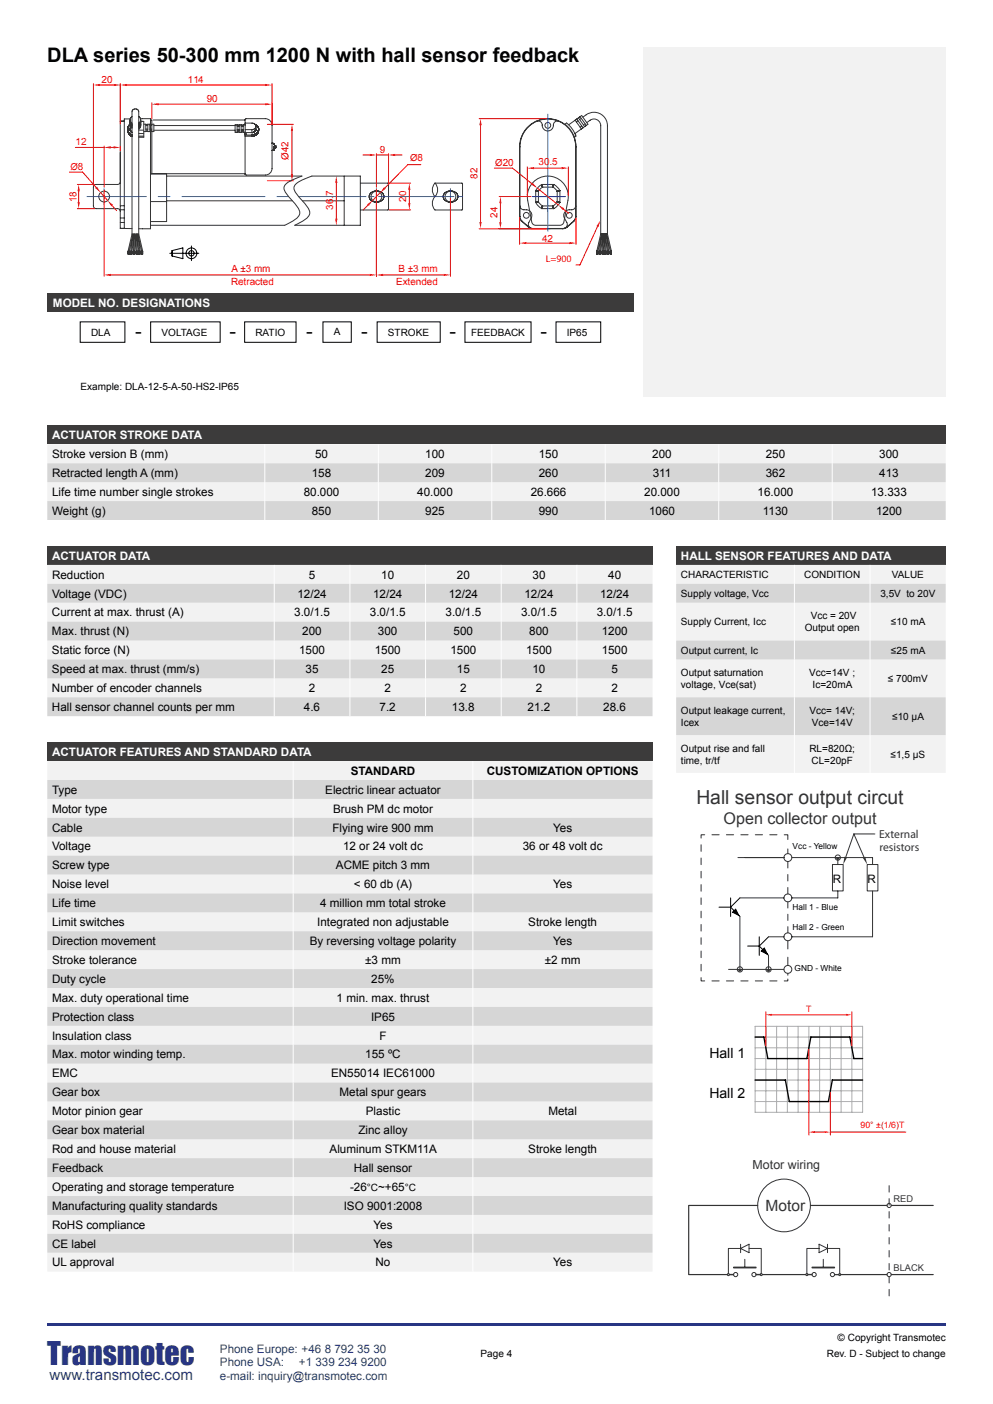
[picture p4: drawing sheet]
<svg xmlns="http://www.w3.org/2000/svg" width="210mm" height="297mm" viewBox="0 0 210 297" stroke-linecap="round" stroke-linejoin="round" font-family="sans-serif">
<path d="M10 280h190v.5h-190z" fill="#283583"/>
<path d="M136 10h64v74h-64z" fill="#f2f2f2"/>
<path d="M10 62h124v4h-124z" fill="#3c3b3b"/>
<path d="M17 68.1h9.4v4.3h-9.4zM31.9 68.1h14.7v4.3h-14.7zM51.7 68.1h10.9v4.3h-10.9zM68.3 68.1h6v4.3h-6zM79.8 68.1h13.3v4.3h-13.3zM98.3 68.1h14v4.3h-14zM117.6 68.1h9.4v4.3h-9.4z" fill="none" stroke="#000" stroke-width=".21"/>
<path d="M143 115.5h57v4h-57z" fill="#3c3b3b"/>
<path d="M143 119.5h25v4h-25zM168 119.5h16v4h-16zM184 119.5h16v4h-16zM143 127.5h25v8h-25zM168 127.5h16v8h-16zM184 127.5h16v8h-16zM143 139.5h25v8h-25zM168 139.5h16v8h-16zM184 139.5h16v8h-16zM143 155.5h25v8h-25zM168 155.5h16v8h-16zM184 155.5h16v8h-16z" fill="#f2f2f2"/>
<path d="M143 123.5h25v4h-25zM168 123.5h16v4h-16zM184 123.5h16v4h-16zM143 135.5h25v4h-25zM168 135.5h16v4h-16zM184 135.5h16v4h-16zM143 147.5h25v8h-25zM168 147.5h16v8h-16zM184 147.5h16v8h-16z" fill="#d6d6d6"/>
<path d="M168 119.5v44M184 119.5v44" fill="none" stroke="#fff" stroke-width=".21"/>
<path d="M10 115.5h128v4h-128z" fill="#3c3b3b"/>
<path d="M10 119.5h48v4h-48zM58 119.5h16v4h-16zM74 119.5h16v4h-16zM90 119.5h16v4h-16zM106 119.5h16v4h-16zM122 119.5h16v4h-16zM10 127.5h48v4h-48zM58 127.5h16v4h-16zM74 127.5h16v4h-16zM90 127.5h16v4h-16zM106 127.5h16v4h-16zM122 127.5h16v4h-16zM10 135.5h48v4h-48zM58 135.5h16v4h-16zM74 135.5h16v4h-16zM90 135.5h16v4h-16zM106 135.5h16v4h-16zM122 135.5h16v4h-16zM10 143.5h48v4h-48zM58 143.5h16v4h-16zM74 143.5h16v4h-16zM90 143.5h16v4h-16zM106 143.5h16v4h-16zM122 143.5h16v4h-16z" fill="#f2f2f2"/>
<path d="M10 123.5h48v4h-48zM58 123.5h16v4h-16zM74 123.5h16v4h-16zM90 123.5h16v4h-16zM106 123.5h16v4h-16zM122 123.5h16v4h-16zM10 131.5h48v4h-48zM58 131.5h16v4h-16zM74 131.5h16v4h-16zM90 131.5h16v4h-16zM106 131.5h16v4h-16zM122 131.5h16v4h-16zM10 139.5h48v4h-48zM58 139.5h16v4h-16zM74 139.5h16v4h-16zM90 139.5h16v4h-16zM106 139.5h16v4h-16zM122 139.5h16v4h-16zM10 147.5h48v4h-48zM58 147.5h16v4h-16zM74 147.5h16v4h-16zM90 147.5h16v4h-16zM106 147.5h16v4h-16zM122 147.5h16v4h-16z" fill="#d6d6d6"/>
<path d="M58 119.5v32M74 119.5v32M90 119.5v32M106 119.5v32M122 119.5v32" fill="none" stroke="#fff" stroke-width=".21"/>
<path d="M10 90h190v4h-190z" fill="#3c3b3b"/>
<path d="M10 94h46v4h-46zM56 94h24v4h-24zM80 94h24v4h-24zM104 94h24v4h-24zM128 94h24v4h-24zM152 94h24v4h-24zM176 94h24v4h-24zM10 102h46v4h-46zM56 102h24v4h-24zM80 102h24v4h-24zM104 102h24v4h-24zM128 102h24v4h-24zM152 102h24v4h-24zM176 102h24v4h-24z" fill="#f2f2f2"/>
<path d="M10 98h46v4h-46zM56 98h24v4h-24zM80 98h24v4h-24zM104 98h24v4h-24zM128 98h24v4h-24zM152 98h24v4h-24zM176 98h24v4h-24zM10 106h46v4h-46zM56 106h24v4h-24zM80 106h24v4h-24zM104 106h24v4h-24zM128 106h24v4h-24zM152 106h24v4h-24zM176 106h24v4h-24z" fill="#d6d6d6"/>
<path d="M56 94v16M80 94v16M104 94v16M128 94v16M152 94v16M176 94v16" fill="none" stroke="#fff" stroke-width=".21"/>
<path d="M10 157h128v4h-128z" fill="#3c3b3b"/>
<path d="M10 161h52v4h-52zM62 161h38v4h-38zM100 161h38v4h-38zM10 169h52v4h-52zM62 169h38v4h-38zM100 169h38v4h-38zM10 177h52v4h-52zM62 177h38v4h-38zM100 177h38v4h-38zM10 185h52v4h-52zM62 185h38v4h-38zM100 185h38v4h-38zM10 193h52v4h-52zM62 193h38v4h-38zM100 193h38v4h-38zM10 201h52v4h-52zM62 201h38v4h-38zM100 201h38v4h-38zM10 209h52v4h-52zM62 209h38v4h-38zM100 209h38v4h-38zM10 217h52v4h-52zM62 217h38v4h-38zM100 217h38v4h-38zM10 225h52v4h-52zM62 225h38v4h-38zM100 225h38v4h-38zM10 233h52v4h-52zM62 233h38v4h-38zM100 233h38v4h-38zM10 241h52v4h-52zM62 241h38v4h-38zM100 241h38v4h-38zM10 249h52v4h-52zM62 249h38v4h-38zM100 249h38v4h-38zM10 257h52v4h-52zM62 257h38v4h-38zM100 257h38v4h-38zM10 265h52v4h-52zM62 265h38v4h-38zM100 265h38v4h-38z" fill="#f2f2f2"/>
<path d="M10 165h52v4h-52zM62 165h38v4h-38zM100 165h38v4h-38zM10 173h52v4h-52zM62 173h38v4h-38zM100 173h38v4h-38zM10 181h52v4h-52zM62 181h38v4h-38zM100 181h38v4h-38zM10 189h52v4h-52zM62 189h38v4h-38zM100 189h38v4h-38zM10 197h52v4h-52zM62 197h38v4h-38zM100 197h38v4h-38zM10 205h52v4h-52zM62 205h38v4h-38zM100 205h38v4h-38zM10 213h52v4h-52zM62 213h38v4h-38zM100 213h38v4h-38zM10 221h52v4h-52zM62 221h38v4h-38zM100 221h38v4h-38zM10 229h52v4h-52zM62 229h38v4h-38zM100 229h38v4h-38zM10 237h52v4h-52zM62 237h38v4h-38zM100 237h38v4h-38zM10 245h52v4h-52zM62 245h38v4h-38zM100 245h38v4h-38zM10 253h52v4h-52zM62 253h38v4h-38zM100 253h38v4h-38zM10 261h52v4h-52zM62 261h38v4h-38zM100 261h38v4h-38z" fill="#d6d6d6"/>
<path d="M62 161v108M100 161v108" fill="none" stroke="#fff" stroke-width=".21"/>
<g fill="none" stroke="#adadad" stroke-width=".21">
<path d="M159.7 217.1h22.7v18.2h-22.7zM159.7 219.4h22.7M162 217.1v18.2M164.2 217.1v18.2M166.5 217.1v18.2M168.8 217.1v18.2M171.1 217.1v18.2M173.3 217.1v18.2M175.6 217.1v18.2M177.9 217.1v18.2M180.2 217.1v18.2M159.7 233h22.7"/>
<path d="M159.7 230.7h22.7M159.7 228.5h22.7M159.7 226.2h22.7M159.7 223.9h22.7M159.7 221.7h22.7"/>
</g>
<path d="M159.7 219.4h1.8l.9 4.5h8.2l.9-4.5h8.2l.9 4.5h1.8M159.7 228.5h6.4l.8 4.5h8.3l.8-4.5h6.4" fill="none" stroke="#000" stroke-width=".28"/>
<path d="M162 214v7.3M163.2 214.7h15.7M180.2 214v7.3" fill="none" stroke="#f00" stroke-width=".21"/>
<g fill="#f00">
<path d="M162 214.7l1.2-.2v.4z"/>
<path d="M178.9 214.5l1.3 .2-1.3 .2z"/>
</g>
<path d="M171.1 222v18.1M172.3 239.5h2M175.6 231.1v9M175.6 239.5h16" fill="none" stroke="#f00" stroke-width=".21"/>
<g fill="#f00">
<path d="M171.1 239.5l1.2-.2v.4z"/>
<path d="M174.3 239.3l1.3 .2-1.3 .2z"/>
</g>
<circle cx="165.8" cy="255" r="5.6" fill="none" stroke="#333" stroke-width=".21"/>
<path d="M161 269.4v.2h.2zM160.8 269.6h.2v-.2zM154 269.4v.2h.3zM153.8 269.6h.2v-.2zM161 269.6h.2zM160.8 269.6h.2zM154 269.6h.3zM153.8 269.6h.2z" fill="#d6d6d6"/>
<g fill="none" stroke="#333" stroke-width=".21">
<path d="M154.3 269.6h.8M155.1 268h4.8v.2h-4.8zM156.6 263.2v1.8M156.6 264.1l1.8-.9v1.8zM156.6 264.1h-2.6v5.3M157.5 266.4v1.6M158.4 264.1h2.6v5.3M159.9 269.6h.9"/>
<circle cx="154" cy="269.6" r=".22"/>
<circle cx="155.6" cy="269.6" r=".45"/>
<circle cx="159.5" cy="269.6" r=".45"/>
<circle cx="161" cy="269.6" r=".22"/>
</g>
<path d="M160.2 255h-14.6v14.6h8.2M171.4 255h16.2M188.5 255h8.9M176.5 269.6h11.1M188.5 269.6h8.9" fill="none" stroke="#333" stroke-width=".25"/>
<path d="M154.3 269.6h.8M159.9 269.6h.9" fill="none" stroke="#333" stroke-width=".29"/>
<path d="M155.1 268.1h4.8" fill="none" stroke="#d6d6d6" stroke-width=".21"/>
<path d="M177.6 269.4v.2h.2zM177.4 269.6h.2v-.2zM170.6 269.4v.2h.3zM170.6 269.4l-.2 .2h.2zM177.6 269.6h.2zM177.4 269.6h.2zM170.6 269.6h.3zM170.4 269.6h.2z" fill="#d6d6d6"/>
<path d="M176.5 269.6h.9" fill="none" stroke="#adadad" stroke-width=".21"/>
<g fill="none" stroke="#333" stroke-width=".21">
<path d="M25.4 38.5v.2l-.5 .3h-4.6l-.3 .1-.2 .5v4l.2 .5h4.9l.5 .3v.3M25.4 25.7h.9M26.3 25.6h-.9v22.7h.9M27 27.3v.2M27 27.5l.1 .4M27 27.3v.3M27 27.2h.1M27 27.6v.2M27 27.1v.7M27 27.1h.1M27 27.7v.1M27 27v.3"/>
<path d="M27 27.5v.1M27 27.5h.1M27 27h.1M27 27.8h.1M27 27.6l.1 .2M27 27.6h.1M27 27.6l.1 .1M27 27.8l.2 .5M27 27v.1M27 26.9v.1M27 26.9h.1M27.1 26.9l-.1 .2"/>
<path d="M27.1 26.9h.1M27.1 26.9v-.1l-.1 .1M27.1 27.7h.1M27.1 27.7v.1M27.1 26.9l-.1 .3M27.1 28l.1 .2M27.1 28h.1M27.1 26.8h.1M27.1 27.7l.1 .2M27.1 28v.1M27.1 27.8h.1M27.1 27.8l.1 .1"/>
<path d="M27.1 27.8l.1 .2M27.1 28.1h.1M27.2 27.9l.1 .2M27.2 28.1l.1 .2M27.2 27.9h.1M27.2 28.1h.1M27.2 26.7h.1M27.2 28.1v.1M27.2 28.2v.1M27.2 28.2l.1 .1M27.2 28.2h.1M27.2 27.9v.1"/>
<path d="M27.2 26.6h.1M27.2 28h.1M27.2 26.6v.1M27.2 28l.1 .1M27.2 28l.2 .2M27.2 28.3h.1M27.2 28.3l.4 .4M27.3 26.6h.1M27.3 28h.1M27.3 28.3h.1M27.3 26.6h-.1M27.3 28.3v.1"/>
<path d="M27.3 26.6l-.2 .2 .1-.1M27.3 28.1h.1M27.3 28.4h.1M27.3 26.5l-.1 .2M27.3 26.5h.1M27.3 28.4l.2 .1M27.3 28.4l.2 .2M27.3 28.1l.3 .3M27.3 28.2l.1 .1M27.3 28.2l.2 .2M27.3 26.5l.2-.1-.3 .2M27.4 26.5h.1"/>
<path d="M27.4 26.4l-.1 .1M27.4 26.4h.1M27.4 28.3l.2 .1M27.5 28.5h.1M27.5 27.3l.1 .3M27.5 25.4l.1 .6 .3 .3M27.5 25.9l.1 .6 .3 .3M27.5 26.4v1M27.5 26.4l.1 .3 .3 .4M27.5 25.9l.1 .3 .3 .4M27.5 25.4l.1 .4 .3 .3M27.5 28.6h.1"/>
<path d="M27.5 27.3h.1M27.5 27.3v.2M27.5 28.3h.1M27.5 27.4v.1M27.5 25.7v.2M27.5 26.2v.2M27.5 27.5l.1 .1M27.5 28.6l.4 .2M27.5 25.1l-1.2 .1v23.1M27.5 27.5h.1M27.5 25.1v.3M27.6 27.6h.1"/>
<path d="M27.6 28.6l.1 .1M27.6 27.6v.1M27.6 28.4h.1M27.6 27.7h.1M27.6 28.6l.3 .3M27.6 27.7l.1 .1M27.6 27.7l.2 .3M27.6 28.4l.2 .1M27.6 28.4l.1 .1M27.6 27.7l.1 .2M27.6 28.7l.3 .1M27.6 28.4l.3 .2"/>
<path d="M27.7 28.7h.1M27.7 28.7l.2 .2M27.7 28.5l.2 .1M27.7 27.8l.2 .2M27.7 27.8h.1M27.7 27.8l.1 .2M27.7 27.9h.1M27.8 28.5h.1M27.8 28.5l.1 .1M27.8 28.5v.1M27.8 27.9l.1 .1M27.8 27.9v.1"/>
<path d="M27.8 28.6h.1M27.8 28.8h.1M27.8 28h.1M27.9 28.6h.1M27.9 28h.1M27.9 24.6l-.4 .5M29.3 28.8h1.1M29.3 28.3h1.1M29.3 27.5h1.1M29.3 24.6l.3 .3 .2 .5M29.4 26.3h-.1M29.4 26.6h-.1"/>
<path d="M29.4 26.8h-.1M29.4 27.1h-.1M29.7 25.1h2.1v23.3h-2.5M29.7 26.3l-.3 .5M29.7 26.2v.6l-.4 .5M29.7 25.7l.1 .2M29.8 25.7h.6v3.3h-1.1M29.8 25.4l-.2 .4-.3 .3M29.8 25.4l-.1 .6-.3 .3M29.8 25.9v.2a.93 .93 0 0 1-.4 1M29.8 25.9l-.4 .7M30.4 26.3h.4v1.2h.5v-1.2h.4v1.2h.4"/>
<path d="M30.8 27.3h.5M30.8 26.6h.5M30.8 26.3h.5M31.7 27.3h.4M31.7 26.6h.4M31.7 26.3h.4M31.8 25.4h.3v11.3M32.1 27.8h-1.7M32.1 26.3h.4v1.5h-.4M32.4 25.4h19.4M32.5 27.6h17.2M32.5 26.6h17.2"/>
<path d="M35.2 37.2h28.7M35.2 36.7v10.2h-3.4M50.1 26.4v1.3h.5v-1.3M50.1 27.4h.5M50.1 26.7h.5M51 26.4v1.3h.4v-1.3M51 27.4h.4M51 26.7h.4M51.8 26.4v-1.1l.2-.2h4.1a1.42 1.42 0 0 1 1.4 1.4v9.1a1.42 1.42 0 0 1-1.4 1.4h-4l-.3-.1v-8.5M51.8 36.7l-20 .1M51.8 28.4h.1M51.9 28.4h-.1"/>
<path d="M51.9 26.4h-2.2v1.6h2.2M51.9 27.4h1.4M53.3 28h.1M53.3 27.4v.6M53.3 28.6v.2M53.3 28.6h.1M53.4 28h.1M53.4 28.8h.1M53.4 28h-1.5M53.5 28.6h-.2M53.5 28.6h.1M53.5 28.6h-1.6"/>
<path d="M53.5 28h-.1M53.5 28h-.2M53.5 28h.1M53.5 28.8h-.2M53.6 28.8h-.1M53.6 28.5h.1M53.6 28.5l-.2 .1M53.6 28.5l-.3 .1M53.6 28h-.2M53.6 28l.1-.1-.2 .1M53.6 28.8h-.2M53.7 28.8h.1"/>
<path d="M53.7 27.9l-.2 .1M53.7 28.5h-.1M53.7 28.8h-.1M53.7 28.5l-.2 .1M53.8 28.7h-.1M53.8 28.5h.1M53.8 28.5h-.3M53.8 27.9l-.2 .1M53.8 28.7h.1M53.8 28.5h-.1M53.8 28.7l-.1 .1M53.8 28.7l-.5 .1"/>
<path d="M53.9 28.4h.1M53.9 27.8l-.5 .2M53.9 27.8h.1M53.9 28.7h-.1M53.9 28.4l-.2 .1M54 27.7h.1M54 28.6l-.2 .1M54 28.6h.1M54 28.6l-.1 .1M54 26.4l.2 .1M54 27.6l-.1 .2M54 27.6l-.2 .3 .1-.1"/>
<path d="M54 26.4l.3 .2M54.1 26.5l-.7-.4-1.5-.1v2.8h1.5M54.1 26.5v.2M54.1 27.6l-.1 .1M54.1 28.6h-.1M54.1 27.5l-.2 .3M54.1 28.3l-.1 .1M54.1 28.3l-.2 .1M54.1 27.4v.2M54.1 28.3h.1M54.1 27.3l-.1 .3zM54.1 26.7v.8"/>
<path d="M54.1 26.7v.1a.79 .79 0 0 1-.8 .6M54.2 28.5l-.2 .1M54.2 28.5h.1M54.2 28.5l-.3 .2M54.2 28.3h.1M54.2 26.5h.1M54.2 26.5l.3 .3M54.2 28.5h-.1M54.2 28.2l-.1 .1M54.2 28.2l-.4 .3M54.2 26.5l.1 .1M54.3 28.2l-.2 .1"/>
<path d="M54.3 26.5h.1M54.3 28.2h.1M54.3 28.2h-.1M54.3 26.5l.1 .2M54.3 26.6h.1M54.3 28.4h.1M54.3 28.4l-.1 .1M54.3 26.6l.2 .2M54.3 28.1h.1M54.4 28.3l-.3 .2M54.4 26.7h.1M54.4 28.3l-.1 .1"/>
<path d="M54.5 26.7h.1M54.5 28.2h.1M54.5 28.2h-.1M54.5 28.2l-.1 .1M54.5 26.7l.1 .2M54.5 27.9l-.3 .3M54.5 27.9v.1M54.5 27.9l-.2 .2M54.5 26.8l.2 .3M54.5 27.9l-.4 .4M54.5 26.8h.1M54.5 26.8l.1 .2"/>
<path d="M54.5 26.8l.1 .1M54.6 26.9l.1 .2M54.6 28.1l-.1 .1M54.6 28.1h.1M54.6 28l-.1 .1M54.6 28h.1M54.6 27.9v.1M54.6 27h.1M54.6 27.9l-.2 .4M54.6 27l.1 .1M54.6 27.6h.1M54.6 27.9h.1"/>
<path d="M54.6 27.6l-.3 .5M54.6 27l.1 .7M54.7 27.1h.1M54.7 27.6h-.1M54.7 27.6l-.2 .3M54.7 27.5l-.1 .2M54.7 27.1v.2M54.7 27.8h.1M54.7 27.5h.1M54.7 27.1v.1M54.7 27.7h.1M54.7 27.2h.1"/>
<path d="M54.7 27.2v.1M54.7 27.7l-.1 .2M54.7 27.7l-.2 .4M54.7 27.4l-.1 .2M54.7 27.6v.1M54.7 27.3v.2M57.5 30.3h.2M57.5 30.3h.1M57.6 30.3h.1M57.6 31.8h.1M57.7 30.3h.1M57.7 31.8h.1"/>
<path d="M57.7 31.8h-.2h.1M57.7 31.8h-.1M57.7 30.3l.1 .1M57.8 31.8h-.1M57.8 30.3l.1 .1M57.8 30.4h.1M57.8 31.8h.1M57.8 30.4l.2 .1M57.9 31.7h.1M57.9 30.4l.1 .1M57.9 30.4h.1M57.9 31.7l-.1 .1"/>
<path d="M57.9 31.7l.1-.1-.1 .1M58 31.6h.1M58 31.2h.1M58 31v.2M58 31h.1M58 30.6l.1 .2M58 31.1h.1M58 30.6h.1M58 31.6l-.1 .1M58 31.1v.1M58 30.5v.1M58 31.5v.1"/>
<path d="M58 31.5l-.1 .2M58.1 30.8v.1M58.1 31.4l-.1 .1M58.1 31.3l-.1 .2M58.1 30.8v.5M58.1 31.3l-.1 .3M58.1 31.3v.1M58.1 31.2h.1M58.1 30.9l-.1 .1M58.1 31.3h.1M58.1 30.8h.1M58.1 30.9h.1"/>
<path d="M58.1 31.2v.1M66 37.2h10.2v10.5h-13.9M72.8 37.2v10.5M76.3 38.7h5.7l.2 .2-.1 5.5h-5.8M92 38.7a2.06 2.06 0 0 0 0 2.9M92 38.7h5.7l.1 .2v5.5h-5.8a2.06 2.06 0 0 1 0-2.8M92 38.7a2.06 2.06 0 0 1 0 2.9M109.9 31.1h.1M109.9 31.1v14.7M110 31.1a5.9 5.9 0 0 1 5.9-5.9 5.9 5.9 0 0 1 5.9 5.9M110 31.1v14.7M112.6 38.7a4.3 4.3 0 0 1 5.1-1 4.3 4.3 0 0 1 2.4 4.7l-.9 4.6a.85 .85 0 0 1-.8 .7h-5.1a.85 .85 0 0 1-.8-.7l-.9-4.6-.1-1.2a4.3 4.3 0 0 1 1.1-2.5z"/>
<path d="M113.5 25.7a.99 .99 0 0 1 1.2 1.2 1.2 1.2 0 0 0 1.5 .8 1.2 1.2 0 0 0 .8-1.4 .85 .85 0 0 1 1.2-.6M114.6 39l.1 .6M114.6 39l-.9 .7-.4 .6M114.6 39h2.5M114.6 39l.1 .2M114.6 39l.1 .3M114.6 39v.2M114.6 39.2l.1 .2M114.7 39.2h.1M114.7 39.3l.1 .3M114.7 39.3v.2M114.7 39.4h.1"/>
<path d="M114.7 39.5l.1 .1M114.8 39.6l-.9 .9M114.8 39.6h2.2M117 39.6l.8 .9M117 39.5h.1M117 39.5v.1M117 39.4h.1M117 39.3v.3M117 39.3h.1M117 39.2h.1M117.1 39.1l-.1 .4M117.1 39.1l-.1 .5"/>
<path d="M117.1 39.1v.1M117.1 39v.1M117.1 39l-.1 .6M117.1 39l-.1 .3M117.1 39l.9 .7 .4 .6M119.4 26.3a6 6 0 0 0-6.2-.6 6 6 0 0 0-3.3 5.4M119.5 26.3l.3-.3 .9 .8 .6 .9 .5 1.1-.3 .2-.8-1.5zM120.3 26.4l2.7-2 1.3 1.9-2.7 1.9 .1 .4M121.3 28.6l.4 1.4 .1 1.1M121.8 31.1h.1M121.8 31.1v14.7M122 25.2l1.3 1.8-.4 .3-1.3-1.9"/>
<path d="M122.2 25.5l-.3 .3M122.3 24.9l1.3 1.9M122.7 24.7l1.3 1.8M122.9 25l-.3 .3M123 26.7l-.3 .2M123.3 24.8a2.95 2.95 0 0 1 3.2-.9 2.95 2.95 0 0 1 2 2.7v22.9M123.7 26.2l-.3 .2M124.1 25.9a1.71 1.71 0 0 1 2.7-.1l.2 .8v22.9M25.4 44.4h.9M25.4 43.5h.9M25.4 46.1h.9M25.4 47.1h.9"/>
<path d="M26.3 48.3l1.6 .1M27.1 53.1v.7h.2v-.7M27.1 53.1h.2M27.1 53.1l.2 .3-.1 .4M27.2 53.1l.1 .2M27.3 53.7l-.2-.3 .2-.3-.2 .2 .2 .3-.2 .2M27.3 53.3l-.2 .3 .2 .1M27.3 53.1l.9-3.6-.5 3.6M27.7 53.1v.7h.2v-.7M27.7 53.1h.2M27.9 53.3l-.2-.1 .2 .2-.2 .3v.1M27.9 53.7l-.2-.3 .2-.3-.2 .2 .2 .3-.2 .2"/>
<path d="M27.9 53.3l-.2 .3 .2 .2M27.9 53.7l-.1 .1M27.9 53.1l.5-3.6-.2 3.6M27.9 49.5h1.4M27.9 49.5l-.8 3.6M27.9 49.5v-25.9a.73 .73 0 0 1 .7-.6 .73 .73 0 0 1 .7 .6v25.9M28.2 53.1v.7h.3M28.2 53.1h.3M28.4 53.1l-.2 .2 .3 .3-.2 .2 .2-.4-.3-.2 .3 .1M28.4 53.1l-.2 .3 .3 .3M28.5 53.3l-.3 .3 .2 .2M28.5 53.7l-.1 .1"/>
<path d="M28.5 53.1v.7M28.6 49.5l.2 3.6M28.6 49.9l-.1 3.2M28.8 53.1v.7h.2v-.7M28.8 53.1h.2M29 53.3l-.2-.1 .2 .2-.2 .3 .2-.1-.2-.3 .2-.2-.2 .3 .2 .3M29 53.3l-.2 .3 .2 .1M29 53.1l-.1-3.6 .5 3.6M29.3 49.5l.9 3.6M29.4 53.1v.7h.2v-.7M29.4 53.1h.2M29.4 53.1l.2 .3-.2 .4"/>
<path d="M29.4 53.1l.2 .2M29.6 53.7l-.2-.3 .2-.3-.2 .2 .2 .3-.2 .2M29.6 53.3l-.2 .3 .2 .1M29.6 53.1l-.5-3.6 .8 3.6M29.9 53.1v.7h.3v-.7M29.9 53.1h.3M30.2 53.3l-.3 .3 .2 .2M30.2 53.3l-.3-.1 .3 .2-.2 .4M30.2 53.7l-.3-.3 .2-.3-.2 .2 .3 .3-.2 .2M30.2 53.7l-.1 .1M31.8 42.6h3.4M31.8 47.7h28.4"/>
<path d="M35.2 42.5h26.6M63.9 42.5h8.9M78.4 40.9l.9-.5 1 .1 .7 .6 .1 .8-.3 .4-.5 .3-.7 .2-.6-.2-.6-.3-.3-.4v-.6zM94 40.9l.9-.5 1 .1 .8 .6 .1 .8-.4 .5-.5 .3-.7 .1-.7-.2-.5-.3-.2-.4v-.6zM109.9 45.8l.1 .6 .4 .4M109.9 45.8h.1M110 45.8l.1 .5 .3 .5M110 43.5a1.13 1.13 0 0 0 1.5 .9h.2a1.18 1.18 0 0 1 .6 1.7l-.5 1a.85 .85 0 0 0 .6 1.2M110.4 46.8l1.4 1.2M110.4 46.8h.1M111.8 48l.9 .4M111.8 48l.9 .3"/>
<path d="M111.8 48h.1M112.7 48.3v.1M112.7 48.3h6.3M112.7 48.4h6.3M113.3 42.8l.4 .6 .9 .7M113.3 40.3v2.5M113.3 40.3l.4 .1M113.3 40.3l.5 .2M113.3 40.3l.1 .1M113.3 42.8h.1M113.3 40.4h.1M113.4 42.8h.1"/>
<path d="M113.4 40.4h.2M113.4 42.8h-.1M113.5 42.8h-.1M113.5 40.4h.1M113.5 42.8h.1M113.6 40.4h.1M113.6 42.7l-.2 .1M113.6 42.7l-.1 .1M113.7 42.7l-.4 .1M113.7 40.4l.1 .1M113.7 40.4h.1M113.7 40.4l.2 .1"/>
<path d="M113.7 42.7h-.1M113.8 42.7h.1M113.8 42.7l-.5 .1M113.8 40.5h.1M113.8 42.7h-.2M113.9 42.7h-.2M113.9 42.7l.9 .9M113.9 42.7h-.1M113.9 40.5v2.2M114.6 44.1h2.5M114.6 44v.1M114.7 43.8v.2"/>
<path d="M114.7 43.7h.1M114.7 43.6v.2M114.7 43.6l-.1 .5M114.8 43.6l-.2 .5M114.8 43.6h2.2M117 43.6l.1 .5M117 43.6v.3M117 43.6h.1M117 43.7v.1M117 43.8h.1M117 43.8v.1M117 43.9h.1"/>
<path d="M117 43.9v.1M117 44l.1 .1M117.1 44h.1M117.1 44.1h.1M117.8 42.7l-.8 .9M117.8 40.5v2.2M117.8 42.7h.3h-.1M117.8 42.7l.6 .1M117.8 40.5h.1M117.9 42.7l.5 .1M117.9 42.7h.1M118 40.4l-.1 .1"/>
<path d="M118.1 40.4h.1M118.1 42.8h.3M118.2 40.4l-.4 .1M118.2 42.8h.1M118.2 40.4h.1M118.3 40.4h.1M118.3 42.8h.1M118.4 42.8h.1M118.4 40.3l-.6 .2M118.4 40.3h.1M118.4 40.3l-.1 .1M118.4 40.3l-.2 .1"/>
<path d="M118.4 42.8l-.4 .6-.9 .7M118.4 40.3v2.5M118.4 40.3l-.5 .2M119 48.3v.1M119.9 48l-.9 .3M119.9 48h.1M119.9 48l-.9 .4M121.3 46.8l-1.4 1.2M121.3 46.8h.1M121.8 45.8l-.2 .5-.3 .5M121.8 43.5a.98 .98 0 0 1-1.4 .9 1.18 1.18 0 0 0-1 1.7l.5 1.1a.85 .85 0 0 1-.6 1.1M121.8 45.8h.1"/>
<path d="M121.8 45.8l-.1 .6-.4 .4M126.2 53.1v.7h.3v-.7M126.2 53.1h.3M126.3 53.1l.2 .3-.2 .4M126.3 53.1l.2 .2M126.5 53.7l-.3-.3 .2-.3-.2 .2 .3 .3-.2 .2M126.5 53.3l-.3 .3 .3 .1M126.5 53.1l.8-3.6-.5 3.6M126.8 53.1v.7h.2v-.7M126.8 53.1h.2M127 53.1l-.2 .2 .2 .3-.1 .2 .1-.4-.2-.2 .2 .1M127 53.1l-.2 .3 .2 .3"/>
<path d="M127 53.3l-.2 .3 .2 .2M127 53.7v.1M127 53.1l.5-3.6-.2 3.6M127 49.5h1.5M127 49.5l-.8 3.6M127.3 53.1v.7h.3M127.3 53.1h.3M127.6 53.3l-.3 .3 .3 .2M127.6 53.3l-.3-.1 .3 .2-.2 .4 .2-.2-.3-.3 .3-.1-.3 .2 .3 .3M127.6 53.7l-.1 .1M127.6 53.1v.7M127.7 49.5l.2 3.6"/>
<path d="M127.8 49.9l-.2 3.2M127.9 53.1v.7h.3v-.7M127.9 53.1h.3M128 53.1l.2 .3-.2 .4M128 53.1l.2 .2M128.2 53.7l-.3-.3 .2-.3-.2 .2 .3 .3-.2 .2M128.2 53.3l-.3 .3 .3 .1M128.2 53.1l-.2-3.6 .5 3.6M128.5 49.5l.8 3.6M128.5 53.1v.7h.2v-.7M128.5 53.1h.2M128.5 53.1l.2 .3-.1 .4"/>
<path d="M128.6 53.1l.1 .2M128.7 53.7l-.2-.3 .2-.3-.2 .2 .2 .3-.2 .2M128.7 53.3l-.2 .3 .2 .1M128.7 53.1l-.5-3.6 .9 3.6M129.1 53.1v.7h.2v-.7M129.1 53.1h.2M129.2 53.1l-.1 .2 .2 .3-.2 .2 .2-.4-.2-.2 .2 .1M129.3 53.1l-.2 .3 .2 .3M129.3 53.3l-.2 .3 .2 .2M129.3 53.7l-.1 .1M171.7 268h4.8v.2h-4.8zM173.2 264.1h-2.6v5.3"/>
<path d="M173.2 263.2l1.8 .9-1.8 .9zM174.1 266.4v1.6M175 264.1h2.6v5.3M175 263.2v1.8M176.5 269.6h.9"/>
<circle cx="115.9" cy="26.5" r=".61"/>
<circle cx="22" cy="41.6" r="1.14"/>
<circle cx="79.6" cy="41.6" r="1.14"/>
<circle cx="95.3" cy="41.6" r="1.14"/>
<circle cx="111.3" cy="45.6" r=".61"/>
<circle cx="120.4" cy="45.6" r=".61"/>
<circle cx="188" cy="255" r=".45"/>
<circle cx="170.6" cy="269.6" r=".22"/>
<circle cx="172.2" cy="269.6" r=".45"/>
<circle cx="176" cy="269.6" r=".45"/>
<circle cx="177.6" cy="269.6" r=".22"/>
<circle cx="188" cy="269.6" r=".45"/>
</g>
<path d="M171.7 268.1h4.8" fill="none" stroke="#d6d6d6" stroke-width=".21"/>
<path d="M161.2 269.6h9.2" fill="none" stroke="#333" stroke-width=".25"/>
<path d="M170.9 269.6h.8" fill="none" stroke="#333" stroke-width=".29"/>
<path d="M188 250.8v23.3" fill="none" stroke="#333" stroke-width=".21" stroke-dasharray="1.4 1.4"/>
<path d="M22 39.9v3.4M79.6 39.9v3.4M95.3 39.9v3.4M115.9 37.2v7.7M112.6 41.6h7" fill="none" stroke="#0080ff" stroke-width=".21"/>
<path d="M115.9 48.9v-24.8" fill="none" stroke="#0080ff" stroke-width=".21" stroke-dasharray="14 0 0 0"/>
<path d="M97.8 41.6h-34.7" fill="none" stroke="#0080ff" stroke-width=".21" stroke-dasharray="16 .9 .9 .9" stroke-dashoffset="16.9"/>
<path d="M61 41.6h-42.7" fill="none" stroke="#0080ff" stroke-width=".21" stroke-dasharray="17.6 2.5 2.5 2.5" stroke-dashoffset="20.1"/>
<path d="M101.3 25.1h14.3M101.6 26.5v20.5M101.3 48.4h14.3" fill="none" stroke="#f00" stroke-width=".21"/>
<g fill="#f00">
<path d="M101.6 25.1l.3 1.4h-.5z"/>
<path d="M101.4 47h.5l-.3 1.4z"/>
</g>
<path d="M105.5 41.6h6.8M105.5 48.4h10.1M105.8 43v4" fill="none" stroke="#f00" stroke-width=".21"/>
<g fill="#f00">
<path d="M105.8 41.6l.3 1.4h-.5z"/>
<path d="M105.6 47h.5l-.3 1.4z"/>
</g>
<path d="M104.5 35.6h3.9l4.1 3.3M113.6 39.8l4.5 3.6M119.2 44.2l1.1 .9" fill="none" stroke="#f00" stroke-width=".21"/>
<g fill="#f00">
<path d="M118.1 43.4l1.2 .7-.3 .3z"/>
<path d="M112.7 38.7l.9 1.1-1.2-.7z"/>
</g>
<path d="M109.9 46.1v5.6M111.3 51.4h9.1M121.8 46.1v5.6" fill="none" stroke="#f00" stroke-width=".21"/>
<g fill="#f00">
<path d="M109.9 51.4l1.4-.2v.5z"/>
<path d="M120.4 51.2l1.4 .2-1.4 .3z"/>
<path d="M127 46.6l-.4 1.4-.5-.2z"/>
</g>
<path d="M16.4 39h3.6M16.4 44.1h3.6M16.6 40.4v2.3M126.4 47.9l-3.8 8.1h-.8" fill="none" stroke="#f00" stroke-width=".21"/>
<g fill="#f00">
<path d="M16.6 39l.3 1.4h-.5z"/>
<path d="M16.4 42.7h.5l-.3 1.4z"/>
</g>
<path d="M14.7 36.4h2.8l2.8 3.3M21.3 40.7l1.5 1.7M23.7 43.5l1 1.1" fill="none" stroke="#f00" stroke-width=".21"/>
<g fill="#f00">
<path d="M22.8 42.4l1.1 .9-.4 .4z"/>
<path d="M20.2 39.8l.3-.3 .8 1.2z"/>
</g>
<path d="M15.9 31.2h6.1M22 30.9v8.7M23.4 31.2h.6M25.4 30.9v1" fill="none" stroke="#f00" stroke-width=".21"/>
<g fill="#f00">
<path d="M24 31l1.4 .2-1.4 .2z"/>
<path d="M22 31.2l1.4-.2v.4z"/>
</g>
<path d="M22 40.2v18.2M23.4 58.2h54.8M79.6 40.2v18.2" fill="none" stroke="#f00" stroke-width=".21"/>
<g fill="#f00">
<path d="M22 58.2l1.4-.3v.5z"/>
<path d="M78.2 57.9l1.4 .3-1.4 .2z"/>
</g>
<path d="M56.5 26.3h5.5M56.5 38.2h5.5M61.7 27.7v9.1" fill="none" stroke="#f00" stroke-width=".21"/>
<g fill="#f00">
<path d="M61.7 26.3l.3 1.4h-.5z"/>
<path d="M61.5 36.8h.5l-.3 1.4z"/>
</g>
<path d="M71.1 38.7v7.5" fill="none" stroke="#f00" stroke-width=".21"/>
<g fill="#f00">
<path d="M71.1 37.2l.3 1.5h-.5z"/>
<path d="M70.9 46.2h.5l-.3 1.5z"/>
</g>
<path d="M76.8 32.8h1.4M79.6 32.5v7.1M79.6 32.8h2.6M82.2 32.5v6.1M83.6 32.8h1.4" fill="none" stroke="#f00" stroke-width=".21"/>
<g fill="#f00">
<path d="M78.2 32.5l1.4 .3-1.4 .2z"/>
<path d="M82.2 32.8l1.4-.3v.5z"/>
</g>
<path d="M89 34.8h-2.8l-4.8 5M77.8 43.4l-1 1M80.4 40.8l-1.6 1.6" fill="none" stroke="#f00" stroke-width=".21"/>
<g fill="#f00">
<path d="M77.6 43.2l1.2-.8-.8 1.2z"/>
<path d="M81.2 39.6l.4 .3-1.2 .9z"/>
</g>
<path d="M79.6 40.2v18.2M81 58.2h12.8M95.3 41.9v16.5" fill="none" stroke="#f00" stroke-width=".21"/>
<g fill="#f00">
<path d="M79.6 58.2l1.4-.3v.5z"/>
<path d="M93.8 57.9l1.5 .3-1.5 .2z"/>
</g>
<g fill="none" stroke="#000" stroke-width=".21">
<path d="M35.9 53.6h6.1M36.4 53l2.3-.6v2.3l-2.3-.5zM40.5 52v3.1"/>
<circle cx="40.5" cy="53.6" r="1.14"/>
<circle cx="40.5" cy="53.6" r=".57"/>
</g>
<path d="M32.1 21.8v3.3M33.5 22h22.6M57.5 21.8v4.4" fill="none" stroke="#f00" stroke-width=".21"/>
<g fill="#f00">
<path d="M56.1 21.8l1.4 .2-1.4 .3z"/>
<path d="M32.1 22l1.4-.2v.5z"/>
</g>
<path d="M25.4 17.7v8.5M26.9 18h29.2M57.5 17.7v8.5" fill="none" stroke="#f00" stroke-width=".21"/>
<g fill="#f00">
<path d="M56.1 17.7l1.4 .3-1.4 .2z"/>
<path d="M25.4 18l1.5-.3v.5z"/>
</g>
<path d="M19.8 17.7v21.6M21.2 18h2.8M25.4 17.7v7.7" fill="none" stroke="#f00" stroke-width=".21"/>
<g fill="#f00">
<path d="M19.8 18l1.4-.3v.5z"/>
<path d="M24 17.7l1.4 .3-1.4 .2z"/>
</g>
<path d="M82.3 38.7h4.6M82.3 44.4h4.6M86.6 40.2v2.8" fill="none" stroke="#f00" stroke-width=".21"/>
<g fill="#f00">
<path d="M86.6 38.7l.2 1.5h-.5z"/>
<path d="M86.3 43h.5l-.2 1.4z"/>
</g>
<path d="M63.9 37.2l-1.6 .7a3.3 3.3 0 0 0-2.2 1.8 5.3 5.3 0 0 0 1.9 3 4.2 4.2 0 0 1 1.4 2.4 3.8 3.8 0 0 1-2.5 2.2l-.7 .4M66 37.2l-1.6 .7a3.3 3.3 0 0 0-2.2 1.8 5.3 5.3 0 0 0 1.9 3 4.2 4.2 0 0 1 1.4 2.4 3.8 3.8 0 0 1-2.5 2.2l-.7 .4" fill="none" stroke="#333" stroke-width=".21"/>
<path d="M111.5 35.3v6M112.9 35.6h5.9M120.2 35.3v6" fill="none" stroke="#f00" stroke-width=".21"/>
<g fill="#f00">
<path d="M111.5 35.6l1.4-.3v.5z"/>
<path d="M118.8 35.3l1.4 .3-1.4 .2z"/>
</g>
<g fill="none" stroke="#333" stroke-width=".21">
<path d="M156.1 181.4h9.7M156.5 193.9v11.2M156.5 189.9h9.3M162.5 198.2h3.3M167.5 181.4h17v1.5M176.1 182.9h2.2v5.6h-2.2zM177.2 188.5v1.4h-9.7M177.2 181.4v1.5M184.5 188.5v9.7h-17M154.1 205.1h11.7M162.5 202.1v3"/>
<circle cx="166.6" cy="198.2" r=".83"/>
<circle cx="166.6" cy="181.4" r=".83"/>
<circle cx="166.6" cy="189.9" r=".83"/>
<circle cx="166.6" cy="205.1" r=".83"/>
</g>
<path d="M152.1 191.9h2.4M154.5 189.9v4M154.5 191.9l2 2M154.9 193l.7-.7 .6 1.3zM156.5 189.9l-2 2M160.6 198.2v3.9M162.5 198.2l-1.9 1.9M158.1 200.1h2.5M160.6 200.1l1.9 2M161 201.2l.6-.6 .7 1.3z" fill="none" stroke="#000" stroke-width=".21"/>
<g fill="#000">
<path d="M155.3 192.6l.9 1-.6-1.3zM154.9 193l1.3 .6-.9-1z"/>
<path d="M161.3 200.9l1 1-.7-1.3zM161.3 200.9l-.3 .3 1.3 .7z"/>
</g>
<path d="M176.6 181.4h1.1zM176.6 181.4l.6 .6v-.6zM177.2 181.4v.6l.5-.6z" fill="#333"/>
<circle cx="177.2" cy="181.4" r=".56" fill="none" stroke="#333" stroke-width=".21"/>
<path d="M155.9 205.1h1.1zM155.9 205.1l.6 .5v-.5zM156.5 205.1v.5l.5-.5z" fill="#333"/>
<circle cx="156.5" cy="205.1" r=".56" fill="none" stroke="#333" stroke-width=".21"/>
<path d="M162 205.1h1.1zM162 205.1l.5 .5v-.5zM162.5 205.1v.5l.6-.5z" fill="#333"/>
<g fill="none" stroke="#333" stroke-width=".21">
<path d="M149 176.6h-.7v.7M165.8 176.6h.8v1M166.6 179.6v1M148.3 206.8v.7h.7M166.6 207.1v.4h-.8M166.6 205.9v.4"/>
<circle cx="162.5" cy="205.1" r=".56"/>
</g>
<path d="M166.6 182.2v6.9M148.3 205.4v-27.4" fill="none" stroke="#333" stroke-width=".21" stroke-dasharray="1.4 1.4"/>
<path d="M166.6 190.8v6.5" fill="none" stroke="#333" stroke-width=".21" stroke-dasharray="1.3 1.3"/>
<path d="M166.6 199v5.2" fill="none" stroke="#333" stroke-width=".21" stroke-dasharray="1.7 1.7"/>
<path d="M150.6 176.6h14.5M164.3 207.5h-14.5" fill="none" stroke="#333" stroke-width=".21" stroke-dasharray="1.5 1.5"/>
<path d="M178.6 181.2l.5 .2-.8 1.5z" fill="#333"/>
<path d="M180.6 176.4l-1.7 4.9" fill="none" stroke="#333" stroke-width=".21"/>
<path d="M182.5 181.5l.5-.3 .4 1.7z" fill="#333"/>
<path d="M185 176.4h-4.4l2.1 5M183.4 182.9h2.3v5.6h-2.3z" fill="none" stroke="#333" stroke-width=".21"/>
<text font-size="6.3" fill="#283583" x="10" y="288.8">Transmotec</text>
<g font-size="4.2">
<text x="10" y="13.1">DLA series 50-300 mm 1200 N with hall sensor feedback</text>
<text x="28.6" y="71.5">-</text>
<text x="48.5" y="71.5">-</text>
<text x="64.8" y="71.6">-</text>
<text x="76.4" y="71.5">-</text>
<text x="95.1" y="71.6">-</text>
<text x="114.3" y="71.6">-</text>
</g>
<text font-size="4.1" fill="#333" x="147.3" y="170">Hall sensor output circut</text>
<text font-size="3.4" fill="#333" x="153" y="174.2">Open collector output</text>
<text font-size="3.3" fill="#333" x="161.9" y="256.1">Motor</text>
<text font-size="3.2" fill="#283583" x="10.5" y="291.9">www.transmotec.com</text>
<g font-size="3">
<text x="150" y="223.8">Hall 1</text>
<text x="150" y="232.3">Hall 2</text>
</g>
<text font-size="2.6" fill="#333" x="159.2" y="247.3">Motor wiring</text>
<g font-size="2.5" fill="#fff">
<text x="11.2" y="64.9">MODEL NO. DESIGNATIONS</text>
<text x="11" y="92.9">ACTUATOR STROKE DATA</text>
<text x="11" y="118.4">ACTUATOR DATA</text>
<text x="144" y="118.4">HALL SENSOR FEATURES AND DATA</text>
<text x="11" y="159.9">ACTUATOR FEATURES AND STANDARD DATA</text>
</g>
<g font-size="2.5">
<text x="11" y="96.9">Stroke version B (mm)</text>
<text x="11" y="100.9">Retracted length A (mm)</text>
<text x="65.9" y="100.9">158</text>
<text x="66.6" y="96.9">50</text>
<text x="89.9" y="96.9">100</text>
<text x="89.9" y="100.9">209</text>
<text x="113.9" y="96.9">150</text>
<text x="113.9" y="100.9">260</text>
<text x="137.9" y="96.9">200</text>
<text x="138" y="100.9">311</text>
<text x="161.9" y="96.9">250</text>
<text x="161.9" y="100.9">362</text>
<text x="185.9" y="96.9">300</text>
<text x="185.9" y="100.9">413</text>
<text x="11" y="104.9">Life time number single strokes</text>
<text x="64.2" y="104.9">80.000</text>
<text x="88.2" y="104.9">40.000</text>
<text x="112.2" y="104.9">26.666</text>
<text x="136.2" y="104.9">20.000</text>
<text x="160.2" y="104.9">16.000</text>
<text x="184.2" y="104.9">13.333</text>
<text x="11" y="108.9">Weight (g)</text>
<text x="65.9" y="108.9">850</text>
<text x="89.9" y="108.9">925</text>
<text x="113.9" y="108.9">990</text>
<text x="137.3" y="108.9">1060</text>
<text x="161.4" y="108.9">1130</text>
<text x="185.3" y="108.9">1200</text>
<text x="11" y="122.4">Reduction</text>
<text x="65.3" y="122.4">5</text>
<text x="80.6" y="122.4">10</text>
<text x="96.6" y="122.4">20</text>
<text x="112.6" y="122.4">30</text>
<text x="128.6" y="122.4">40</text>
<text x="11" y="130.4">Current at max. thrust (A)</text>
<text x="11" y="126.4">Voltage (VDC)</text>
<text x="62.2" y="130.4">3.0/1.5</text>
<text x="62.9" y="126.4">12/24</text>
<text x="78.2" y="130.4">3.0/1.5</text>
<text x="78.9" y="126.4">12/24</text>
<text x="94.2" y="130.4">3.0/1.5</text>
<text x="94.9" y="126.4">12/24</text>
<text x="110.2" y="130.4">3.0/1.5</text>
<text x="110.9" y="126.4">12/24</text>
<text x="126.2" y="130.4">3.0/1.5</text>
<text x="126.9" y="126.4">12/24</text>
<text x="11" y="134.4">Max. thrust (N)</text>
<text x="63.9" y="134.4">200</text>
<text x="79.9" y="134.4">300</text>
<text x="95.9" y="134.4">500</text>
<text x="111.9" y="134.4">800</text>
<text x="127.2" y="134.4">1200</text>
<text x="11" y="142.4">Speed at max. thrust (mm/s)</text>
<text x="11" y="138.4">Static force (N)</text>
<text x="63.2" y="138.4">1500</text>
<text x="64.6" y="142.4">35</text>
<text x="79.2" y="138.4">1500</text>
<text x="80.6" y="142.4">25</text>
<text x="95.2" y="138.4">1500</text>
<text x="96.6" y="142.4">15</text>
<text x="111.2" y="138.4">1500</text>
<text x="112.6" y="142.4">10</text>
<text x="127.2" y="138.4">1500</text>
<text x="129.3" y="142.4">5</text>
<text x="11" y="146.4">Number of encoder channels</text>
<text x="65.3" y="146.4">2</text>
<text x="81.3" y="146.4">2</text>
<text x="97.3" y="146.4">2</text>
<text x="113.3" y="146.4">2</text>
<text x="129.3" y="146.4">2</text>
<text x="11" y="150.4">Hall sensor channel counts per mm</text>
<text x="64.3" y="150.4">4.6</text>
<text x="80.3" y="150.4">7.2</text>
<text x="95.6" y="150.4">13.8</text>
<text x="111.6" y="150.4">21.2</text>
<text x="127.6" y="150.4">28.6</text>
<text x="11" y="167.9">Type</text>
<text x="68.8" y="167.9">Electric linear actuator</text>
<text x="74.2" y="163.9">STANDARD</text>
<text x="102.9" y="163.9">CUSTOMIZATION OPTIONS</text>
<text x="11" y="171.9">Motor type</text>
<text x="70.4" y="171.9">Brush PM dc motor</text>
<text x="11" y="175.9">Cable</text>
<text x="11" y="179.9">Voltage</text>
<text x="70.3" y="175.9">Flying wire 900 mm</text>
<text x="72.6" y="179.9">12 or 24 volt dc</text>
<text x="110.6" y="179.9">36 or 48 volt dc</text>
<text x="117" y="175.9">Yes</text>
<text x="11" y="183.9">Screw type</text>
<text x="71.1" y="183.9">ACME pitch 3 mm</text>
<text x="11" y="187.9">Noise level</text>
<text x="11" y="191.9">Life time</text>
<text x="67.7" y="191.9">4 million mm total stroke</text>
<text x="74.9" y="187.9">&lt; 60 db (A)</text>
<text x="117" y="187.9">Yes</text>
<text x="176.1" y="186.7">R</text>
<text x="183.5" y="186.7">R</text>
<text x="11" y="195.9">Limit switches</text>
<text x="67.1" y="195.9">Integrated non adjustable</text>
<text x="111.7" y="195.9">Stroke length</text>
<text x="11" y="199.9">Direction movement</text>
<text x="11" y="203.9">Stroke tolerance</text>
<text x="65.5" y="199.9">By reversing voltage polarity</text>
<text x="77.2" y="203.9">±3 mm</text>
<text x="115.2" y="203.9">±2 mm</text>
<text x="117" y="199.9">Yes</text>
<text x="11" y="207.9">Duty cycle</text>
<text x="78.5" y="207.9">25%</text>
<text x="11" y="211.9">Max. duty operational time</text>
<text x="11" y="215.9">Protection class</text>
<text x="71.2" y="211.9">1 min. max. thrust</text>
<text x="78.5" y="215.9">IP65</text>
<text x="11" y="219.9">Insulation class</text>
<text x="80.2" y="219.9">F</text>
<text x="11" y="223.9">Max. motor winding temp.</text>
<text x="11" y="227.9">EMC</text>
<text x="70" y="227.9">EN55014 IEC61000</text>
<text x="77.3" y="223.9">155 ºC</text>
<text x="11" y="231.9">Gear box</text>
<text x="71.8" y="231.9">Metal spur gears</text>
<text x="11" y="235.9">Motor pinion gear</text>
<text x="11" y="239.9">Gear box material</text>
<text x="75.8" y="239.9">Zinc alloy</text>
<text x="77.4" y="235.9">Plastic</text>
<text x="116" y="235.9">Metal</text>
<text x="11" y="243.9">Rod and house material</text>
<text x="69.7" y="243.9">Aluminum STKM11A</text>
<text x="111.7" y="243.9">Stroke length</text>
<text x="11" y="247.9">Feedback</text>
<text x="11" y="251.9">Operating and storage temperature</text>
<text x="74" y="251.9">-26</text>
<text x="74.8" y="247.9">Hall sensor</text>
<text x="80" y="251.9">~+65</text>
<text x="11" y="255.9">Manufacturing quality standards</text>
<text x="72.7" y="255.9">ISO 9001:2008</text>
<text x="11" y="259.9">RoHS compliance</text>
<text x="11" y="263.9">CE label</text>
<text x="79" y="259.9">Yes</text>
<text x="79" y="263.9">Yes</text>
<text x="11" y="267.9">UL approval</text>
<text x="79.4" y="267.9">No</text>
<text x="117" y="267.9">Yes</text>
</g>
<g font-size="2.5" fill="#333">
<text x="185.9" y="177.2">External</text>
<text x="186" y="180">resistors</text>
</g>
<g font-size="2.5" fill="#283583">
<text x="46.5" y="286.2">Phone Europe: +46 8 792 35 30</text>
<text x="46.5" y="291.8">e-mail: inquiry@transmotec.com</text>
<text x="46.5" y="289">Phone USA:</text>
<text x="63.2" y="289">+1 339 234 9200</text>
</g>
<g font-size="2.1" fill="#f00">
<text x="21.5" y="17.5">20</text>
<text x="39.8" y="17.5">114</text>
<text x="43.7" y="21.6">90</text>
<text x="16" y="30.7">12</text>
<text x="61" y="33.9" transform="rotate(-90 61 33.9)">Ø42</text>
<text x="80.3" y="32.3">9</text>
<text x="113.9" y="34.9">30.5</text>
<text x="70.5" y="41.4" transform="rotate(-90 70.5 41.4)">7</text>
<text x="101" y="37.9" transform="rotate(-90 101 37.9)">82</text>
<text x="16.2" y="42.8" transform="rotate(-90 16.2 42.8)">18</text>
<text x="70.5" y="44.3" transform="rotate(-90 70.5 44.3)">36.</text>
<text x="85.9" y="42.7" transform="rotate(-90 85.9 42.7)">20</text>
<text x="105.2" y="46.1" transform="rotate(-90 105.2 46.1)">24</text>
<text x="114.6" y="51.1">42</text>
<text x="49" y="57.5">A ±3 mm</text>
<text x="84.3" y="57.5">B ±3 mm</text>
<text x="115.5" y="55.4">L=900</text>
<text x="48.9" y="60.3">Retracted</text>
<text x="83.8" y="60.3">Extended</text>
</g>
<g font-size="2.1">
<text x="19.3" y="71">DLA</text>
<text x="34.2" y="71">VOLTAGE</text>
<text x="54" y="71">RATIO</text>
<text x="70.6" y="71">A</text>
<text x="82" y="71">STROKE</text>
<text x="99.6" y="71">FEEDBACK</text>
<text x="119.9" y="71">IP65</text>
<text x="17" y="82.5">Example: DLA-12-5-A-50-HS2-IP65</text>
<text x="144" y="122.3">CHARACTERISTIC</text>
<text x="170.1" y="122.3">CONDITION</text>
<text x="188.6" y="122.3">VALUE</text>
<text x="144" y="126.3">Supply voltage, Vcc</text>
<text x="171.4" y="131">Vcc = 20V</text>
<text x="186.2" y="126.3">3,5V to 20V</text>
<text x="144" y="132.3">Supply Current, Icc</text>
<text x="170.2" y="133.5">Output open</text>
<text x="188.4" y="132.3">≤10 mA</text>
<text x="144" y="138.3">Output current, Ic</text>
<text x="144" y="143">Output saturnation</text>
<text x="171.1" y="143">Vcc=14V ;</text>
<text x="188.4" y="138.3">≤25 mA</text>
<text x="144" y="145.5">voltage, Vce(sat)</text>
<text x="171.9" y="145.5">Ic=20mA</text>
<text x="187.8" y="144.3">≤ 700mV</text>
<text x="144" y="151">Output leakage current,</text>
<text x="144" y="153.5">Icex</text>
<text x="171.2" y="151">Vcc= 14V;</text>
<text x="171.7" y="153.5">Vce=14V</text>
<text x="188.7" y="152.3">≤10 µA</text>
<text x="144" y="159">Output rise and fall</text>
<text x="144" y="161.5">time, tr/tf</text>
<text x="171.2" y="159">RL=820Ω;</text>
<text x="171.6" y="161.5">CL=20pF</text>
<text x="188.3" y="160.3">≤1,5 µS</text>
<text x="77.6" y="251.9">°C</text>
<text x="85.6" y="251.9">°C</text>
<text x="101.6" y="287">Page 4</text>
<text x="174.9" y="287">Rev. D - Subject to change</text>
<text x="177.1" y="283.8">© Copyright Transmotec</text>
</g>
<g font-size="2" fill="#f00">
<text x="14.9" y="35.9">Ø8</text>
<text x="86.7" y="34.1">Ø8</text>
<text x="104.7" y="35">Ø20</text>
</g>
<g font-size="2" fill="#333">
<text x="189" y="254.2">RED</text>
<text x="189" y="268.9">BLACK</text>
</g>
<g font-size="1.9" fill="#f00">
<text x="170.5" y="214.2">T</text>
<text x="182" y="238.6">90° ±(1/6)T</text>
</g>
<g font-size="1.8">
<text x="167.6" y="179.5">Vcc - Yellow</text>
<text x="167.6" y="192.5">Hall 1 - Blue</text>
<text x="167.6" y="196.8">Hall 2 - Green</text>
<text x="168" y="205.5">GND - White</text>
</g>
</svg>
